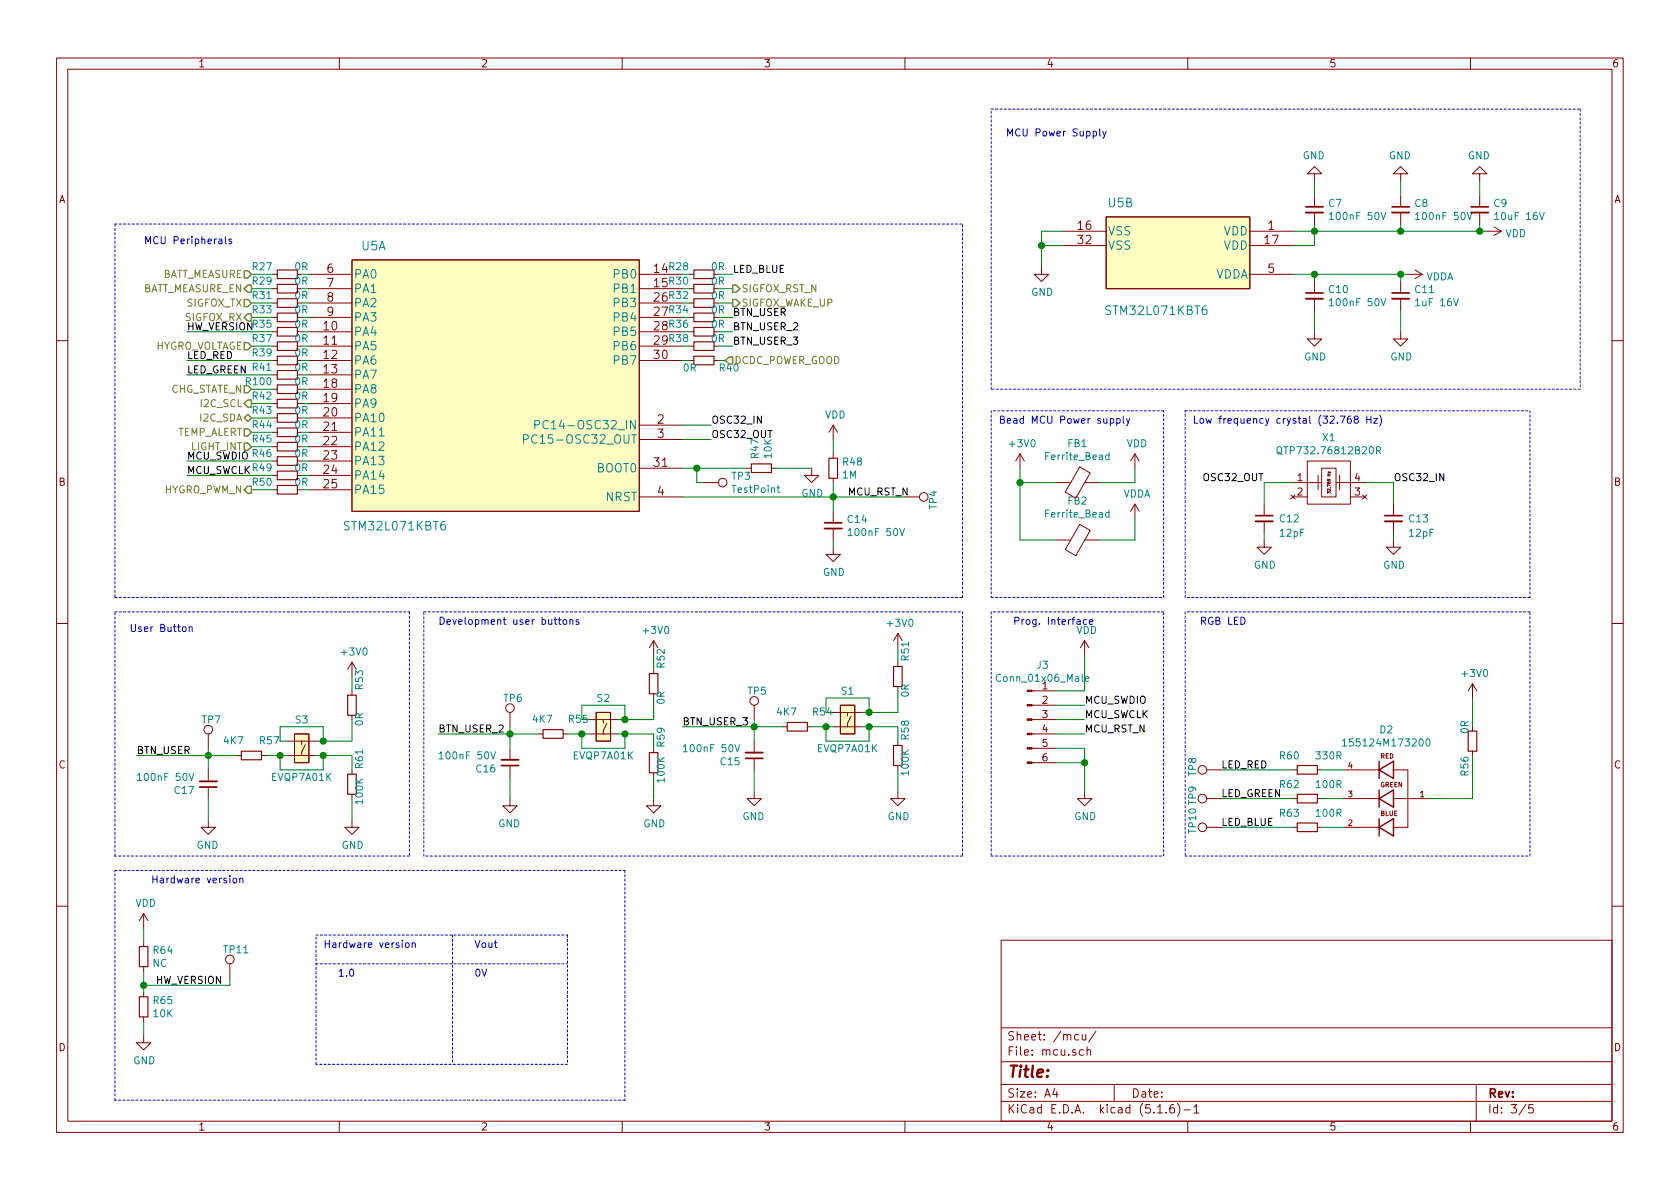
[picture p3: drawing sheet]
<svg xmlns="http://www.w3.org/2000/svg" width="297mm" height="210mm" viewBox="0 0 297 210" stroke-linecap="round" stroke-linejoin="round" font-family="sans-serif">
<g fill="none" stroke="#840000" stroke-width=".18">
<path d="M10 10.3h277v189.9h-277zM12 12.2h273v186.1h-273zM60 10.3v1.9M110 10.3v1.9M160 10.3v1.9M210 10.3v1.9M260 10.3v1.9M195.6 38.3h25.4v12.7h-25.4zM232.4 30.7h1.3l-1.3-1.2-1.3 1.2h1.3v1.3M232.4 34.5v2.1M232.4 37.6v2M247.6 30.7h1.3l-1.3-1.2-1.2 1.2h1.2v1.3"/>
<path d="M247.6 34.5v2.1M247.6 37.6v2M261.6 30.7h1.3l-1.3-1.2-1.3 1.2h1.3v1.3M261.6 34.5v2.1M261.6 37.6v2M48.3 48.5h.7M48.3 53.6h.7M48.3 56.1h.7M48.3 51h.7M48.3 58.7h.7M54.6 48.5h7.6M54.6 53.6h7.6"/>
<path d="M54.6 56.1h7.6M54.6 51h7.6M54.6 58.7h7.6M62.2 46h50.8v44.4h-50.8zM113 48.5h7.6M113 53.6h7.6M113 56.1h7.6M113 51h7.6M113 58.7h7.6M121.9 48.5h.8M121.9 53.6h.8M121.9 56.1h.8"/>
<path d="M121.9 51h.8M121.9 58.7h.8M184.1 47.2v1.3h1.3l-1.3 1.3-1.2-1.3h1.2M188 40.9h7.6M188 43.4h7.6M221 48.5h7.6M221 40.9h7.6M221 43.4h7.6M232.4 58.7v1.2h1.3l-1.3 1.3-1.3-1.3h1.3M232.4 49.8v2M232.4 52.8v2.1M247.6 58.7v1.2h1.3l-1.3 1.3-1.2-1.3h1.2"/>
<path d="M247.6 49.8v2M247.6 52.8v2.1M248.9 48.5h2.6M250.2 47.7l1.3 .8M251.5 48.5l-1.3 .8M262.9 40.9h2.5M264.2 40.1l1.2 .8M265.4 40.9l-1.2 .8M10 60.2h2M48.3 71.4h.7M48.3 73.9h.7M48.3 76.4h.7"/>
<path d="M48.3 79h.7M48.3 66.3h.7M48.3 63.7h.7M48.3 61.2h.7M48.3 68.8h.7M54.6 71.4h7.6M54.6 73.9h7.6M54.6 76.4h7.6M54.6 79h7.6M54.6 66.3h7.6M54.6 63.7h7.6M54.6 61.2h7.6"/>
<path d="M54.6 68.8h7.6M113 63.7h7.6M113 61.2h7.6M113 75.2h7.6M113 77.7h7.6M121.9 63.7h.8M121.9 61.2h.8M126.2 63.7h.8M126.2 61.2h.8M147.3 75.2l-.7 1.2M147.3 75.2v2.5M147.3 75.2l.8 1.2"/>
<path d="M285 60.2h2M48.3 86.6h.7M48.3 81.5h.7M48.3 84.1h.7M52.6 86.6h.7M54.6 86.6h7.6M54.6 81.5h7.6M54.6 84.1h7.6M113 87.9h7.6M113 82.8h7.6M124.5 85.3h2.5M132.1 82.8h.7"/>
<path d="M136.4 82.8h.8M143.5 82.8v1.3h1.3l-1.3 1.2-1.3-1.2h1.3M147.3 96.8v1.2h1.3l-1.3 1.3-1.3-1.3h1.3M147.3 80.3v.7M147.3 84.6v.7M147.3 90.4v2.1M147.3 93.5v2M160 87.9h2.6M180.3 80.3l-.7 1.2M180.3 80.3v2.5M180.3 80.3l.8 1.2M186.7 95.5h2.6"/>
<path d="M186.7 85.3h2.6M190.9 92.7l1.9 1.1-2.6 4.5-1.9-1.1zM190.9 82.6l1.9 1-2.6 4.5-1.9-1.1zM191.8 95.5h2.5M191.8 85.3h2.5M200.7 89.1l-.8 1.3M200.7 80.3v2.5M200.7 89.1v2.6M200.7 89.1l.7 1.3M200.7 80.3l-.8 1.2M200.7 80.3l.7 1.2M223.5 95.5v1.3h1.3l-1.3 1.2-1.3-1.2h1.3"/>
<path d="M223.5 89.1v2.1M223.5 92.2v2M228.2 87.5l.8 .8M228.6 85.3h5.1M228.6 87.9h2.5M229 87.5l-.8 .8M231.1 81.5h7.7v7.6h-7.7zM233 84.1v2.5zM233.7 82.8h2.5v5.1h-2.5zM234.7 87.2v-.3l.2 .2v-.1h.3v.2M235.2 83.4v.3l-.4-.3v.3M236.2 85.3h5.1"/>
<path d="M236.9 84.1v2.5M238.8 87.9h2.5M240.9 87.5l.8 .8M241.7 87.5l-.8 .8M246.4 95.5v1.3h1.2l-1.2 1.2-1.3-1.2h1.3M246.4 89.1v2.1M246.4 92.2v2M10 110.3h2M62.2 117.1v2.5M62.2 117.1l-.7 1.3M62.2 117.1l.8 1.3M115.6 113.3v2.5"/>
<path d="M115.6 118.4v.7M115.6 113.3l-.8 1.2M115.6 113.3l.7 1.2M158.7 112l-.7 1.3M158.7 112v2.5M158.7 117.1v.8M158.7 112l.8 1.3M191.8 113.3l-.8 1.2M191.8 113.3v2.5M191.8 113.3l.7 1.2M285 110.3h2M36.8 129.8v2.5"/>
<path d="M36.8 136.1v2.1M36.8 139.2v2M41.9 133.6h.8M46.2 133.6h.8M50.8 131.1h5.1M50.8 133.6h5.1M52.1 129.8h2.5v5.1h-2.5zM53.3 131.1v.6M54 131.7l-.7 1.3v.6M62.2 122.2v.7M62.2 126.5v.7M62.2 136.1v.8"/>
<path d="M90.2 126v2.5M90.2 132.3v2.1M90.2 135.4v2M95.2 129.8h.8M99.6 129.8h.7M104.1 127.2h5.1M104.1 129.8h5.1M105.4 126h2.5v5.1h-2.5zM106.7 127.2v.7M107.3 127.9l-.6 1.3v.6M115.6 122.7v.7M115.6 132.3v.8"/>
<path d="M115.6 136.6v.8M133.3 139.9v1.3h-1.2l1.2 1.3 1.3-1.3h-1.3M133.3 124.7v2.5M133.3 131.1v2M133.3 134.1v2M138.4 128.5h.8M142.7 128.5h.8M147.3 126h5.1M147.3 128.5h5.1M148.6 124.7h2.5v5.1h-2.5zM149.9 126v.6M150.5 126.6l-.6 1.3v.6"/>
<path d="M158.7 139.9v1.3h1.3l-1.3 1.3-1.2-1.3h1.2M158.7 121.4v.8M158.7 131.1v.7M158.7 135.4v.7M182.5 127.2h4.2M182.5 129.8h4.2M182.5 134.9h4.2M182.5 132.3h4.2M182.5 124.7h4.2M182.5 122.2h4.2M191.8 139.9v1.3h1.2l-1.2 1.3-1.3-1.3h1.3M213.4 136.1h2.5"/>
<path d="M228.6 136.1h.8M232.9 136.1h.8M237.5 136.1h6.3M246.4 136.1h2.5v10.2h-2.5M260.3 120.9l-.7 1.3M260.3 120.9v2.5M260.3 128.5v.8M260.3 132.8v.8M260.3 120.9l.8 1.3M36.8 145v1.3h-1.2l1.2 1.3 1.3-1.3h-1.3M62.2 145v1.3h1.3l-1.3 1.3-1.2-1.3h1.2M62.2 140.5v.7"/>
<path d="M90.2 141.2v1.3h-1.3l1.3 1.3 1.2-1.3h-1.2M115.6 141.2v1.3h1.2l-1.2 1.3-1.3-1.3h1.3M213.4 146.3h2.5M213.4 141.2h2.5M228.6 146.3h.8M228.6 141.2h.8M232.9 146.3h.8M232.9 141.2h.8M237.5 146.3h6.3M237.5 141.2h6.3M246.4 141.2h6.3M10 160.2h2"/>
<path d="M25.4 161.5v2.6M25.4 166.6v.8M25.4 170.9v.8M25.4 175.5v.8M25.4 179.8v.8M25.4 161.5l-.8 1.3M25.4 161.5l.8 1.3M40.6 170.4v2.6M177 166.3h108v32h-108zM285 160.2h2M25.4 183.1v1.3h1.3l-1.3 1.3-1.3-1.3h1.3M60 198.3v1.9"/>
<path d="M110 198.3v1.9M160 198.3v1.9M177 194.8h108M177 191.8h108M177 187.8h108M177 181.8h108M186.5 192.5l-.4 1h1M186.8 193v1M190.7 183l-.4-.1-.3 .3 .1 .6h.6M191.3 182.9v.8a.37 .37 0 0 0 .7 .1M191.6 185.7l-.5-.1-.3 .3 .1 .6 .2 .1 .5-.1M192 182.9v1"/>
<path d="M192.2 185.7l.2-.1 .4 .1v.9M192.2 185.1v1.5M193.8 182.3l-1.3 2M197 191.8v3M204.7 196.8h.8M206.2 196.7v.1M207.5 195.3a.59 .59 0 0 0-.7 .7v.5l.2 .2 .4 .1 .2-.1 .1-.5-.2-.2-.4-.1-.3 .3M208.2 195.1a1.71 1.71 0 0 1 0 2.3M209.3 196.3h1.2M210 198.3v1.9M211.1 195.8l.4-.5v1.5M211.1 196.8h.9"/>
<path d="M260 198.3v1.9M261 191.8v6.5M269.8 195.2l-1.2 2M271 195.3h-.7v.7l.2-.1 .5 .1 .1 .2-.1 .5-.2 .1-.5-.1"/>
<circle cx="127.8" cy="85.3" r=".76"/>
<circle cx="163.3" cy="87.9" r=".76"/>
<circle cx="36.8" cy="129" r=".76"/>
<circle cx="90.2" cy="125.2" r=".76"/>
<circle cx="133.3" cy="123.9" r=".76"/>
<circle cx="212.6" cy="136.1" r=".76"/>
<circle cx="212.6" cy="141.2" r=".76"/>
<circle cx="212.6" cy="146.3" r=".76"/>
<circle cx="40.6" cy="169.7" r=".76"/>
</g>
<g fill="none" stroke="#840000" stroke-width=".2">
<path d="M49 47.7h3.6v1.6h-3.6zM49 52.8h3.6v1.6h-3.6zM49 55.4h3.6v1.5h-3.6zM49 50.3h3.6v1.5h-3.6zM49 57.9h3.6v1.5h-3.6zM122.7 47.7h3.5v1.6h-3.5zM122.7 50.3h3.5v1.5h-3.5zM122.7 52.8h3.5v1.6h-3.5zM122.7 55.4h3.5v1.5h-3.5zM122.7 57.9h3.5v1.5h-3.5zM49 70.6h3.6v1.5h-3.6zM49 73.1h3.6v1.6h-3.6z"/>
<path d="M49 75.7h3.6v1.5h-3.6zM49 78.2h3.6v1.6h-3.6zM49 65.5h3.6v1.6h-3.6zM49 63h3.6v1.5h-3.6zM49 60.4h3.6v1.6h-3.6zM49 68.1h3.6v1.5h-3.6zM122.7 63h3.5v1.5h-3.5zM122.7 60.4h3.5v1.6h-3.5zM49 85.8h3.6v1.6h-3.6zM49 80.8h3.6v1.5h-3.6zM49 83.3h3.6v1.5h-3.6zM132.8 82h3.6v1.6h-3.6z"/>
<path d="M146.6 81h1.5v3.6h-1.5zM114.8 119.1h1.5v3.6h-1.5zM158 117.9h1.5v3.5h-1.5zM42.7 132.8h3.5v1.6h-3.5zM61.5 122.9h1.5v3.6h-1.5zM61.5 136.9h1.5v3.6h-1.5zM96 129h3.6v1.6h-3.6zM114.8 133.1h1.5v3.5h-1.5zM139.2 127.8h3.5v1.5h-3.5zM158 131.8h1.5v3.6h-1.5zM229.4 135.4h3.5v1.5h-3.5zM259.6 129.3h1.5v3.5h-1.5z"/>
<path d="M229.4 140.5h3.5v1.5h-3.5zM229.4 145.5h3.5v1.6h-3.5zM24.6 176.3h1.6v3.5h-1.6zM24.6 167.4h1.6v3.5h-1.6z"/>
</g>
<path d="M243.8 134.6v3.1M243.8 139.7v3M243.8 136.1l2.6-1.5v3.1zM243.8 144.8v3M243.8 146.3l2.6-1.5v3zM243.8 141.2l2.6-1.5v3z" fill="none" stroke="#840000" stroke-width=".25"/>
<g fill="none" stroke="#008484" stroke-width=".18">
<path d="M235 37.9l.4-.3v1.2M235 38.8h.8M244.2 37.6l.4 1.2 .4-1.2M250.3 37.9l.3-.3v1.2M250.3 38.8h.7M259.4 37.6l.4 1.2 .4-1.2M264.3 37.9l.3-.3v1.2M264.3 38.8h.7M272.2 37.6l.4 1.2 .4-1.2M213.3 54.1a.62 .62 0 0 0-.8 .6l.1 .8a.48 .48 0 0 0 .8 0v-.5l-.1-.3h-.4l-.4 .3M235 53.2l.4-.4v1.3M235 54.1h.8"/>
<path d="M244.2 52.8l.4 1.3 .4-1.3M92.6 77.7l.7-.1 .1-.2-.1-.4-.2-.1h-.5v1.5M94.6 75.1h.7l.1-.3v-.3l-.3-.2h-.5v1.5M96.9 74.5a.7 .7 0 0 0-.9 .2 .7 .7 0 0 0 .1 .9 .55 .55 0 0 0 .8 .1M225.8 79.2a.45 .45 0 0 1 .8 0 .88 .88 0 0 1-.3 1.1l-.3-.1a1.07 1.07 0 0 1-.2-1zM226 80l.7 .4M243.4 79.6l.6-.1v-.4l-.1-.1h-.5v1.3M243.7 79.6l.4 .7M78.7 92.2a.62 .62 0 0 0-.8 .6l.1 .8a.48 .48 0 0 0 .7 0l.1-.5-.1-.3h-.5l-.3 .3M137.4 86.3h.5M137.6 85.8v1.1l.3 .2M149.9 93.8l.4-.4v1.3"/>
<path d="M149.9 94.7h.8M159.1 93.4l.4 1.3 .4-1.3M196.1 90.7l-.4-.1-.2 .3 .1 .5h.5M196.1 80.5h-.4l-.2 .2 .1 .5h.5M196.1 80v1.3M196.1 90.2v1.3M24.3 137.1l.4-.4v1.3M24.3 138h.7M33.4 136.7l.5 1.3 .4-1.3M77.6 133.3l.4-.4v1.3M77.6 134.2h.8M86.8 132.9l.4 1.3 .4-1.3"/>
<path d="M120.8 132l.4-.3v1.2M120.8 132.9h.7M129.9 131.7l.5 1.2 .4-1.2M191.9 120.1l.6-.1v-.3h-.4l-.2 .1 .1 .6h.5M237.4 131l.3-.3v1.2M237.4 131.9h.7M252.2 130.8l.2-.1a.69 .69 0 0 1 .4 .6 .69 .69 0 0 1-.4 .6l-.2-.1-.1-.4z"/>
</g>
<g fill="#ffffc2" stroke="#ffffc2" stroke-width=".18">
<path d="M52.1 129.8h2.5v5.1h-2.5z"/>
<path d="M105.4 126h2.5v5.1h-2.5z"/>
<path d="M62.2 46h50.8v44.4h-50.8z"/>
<path d="M148.6 124.7h2.5v5.1h-2.5z"/>
<path d="M195.6 38.3h25.4v12.7h-25.4z"/>
</g>
<path d="M230.9 37.6h3M246.1 37.6h3.1M260.1 37.6h3M230.9 52.8h3M246.1 52.8h3.1M145.8 93.5h3M222 92.2h3M244.9 92.2h3M35.3 138.2h3.1M88.6 134.4h3.1M131.8 133.1h3.1" fill="none" stroke="#840000" stroke-width=".33"/>
<path d="M230.9 36.6h3M246.1 36.6h3.1M260.1 36.6h3M230.9 51.8h3M246.1 51.8h3.1M145.8 92.5h3M222 91.2h3M244.9 91.2h3M35.3 139.2h3.1M88.6 135.4h3.1M131.8 134.1h3.1" fill="none" stroke="#840000" stroke-width=".3"/>
<g fill="#840000" stroke="#840000" stroke-width=".18">
<path d="M181.6 134.7h.9v.3h-.9z"/>
<path d="M181.6 132.2h.9v.3h-.9z"/>
<path d="M181.6 129.7h.9v.2h-.9z"/>
<path d="M181.6 127.1h.9v.3h-.9z"/>
<path d="M181.6 124.6h.9v.2h-.9z"/>
<path d="M181.6 122h.9v.3h-.9z"/>
</g>
<g fill="none" stroke="#0000c2" stroke-width=".18" stroke-dasharray=".4 .4">
<path d="M175.3 19.3h104.1M279.4 19.3v49.5M20.3 39.6v66.1M20.3 39.6h149.9M175.3 68.8v-49.5M175.3 72.6v33.1M205.7 72.6h-30.4M209.5 72.6h61M270.5 72.6v33.1M279.4 68.8h-104.1M20.3 108.2h52.1M20.3 105.7h149.9"/>
<path d="M72.4 108.2v43.2M74.9 108.2h95.3M170.2 105.7v-66.1M170.2 108.2v43.2M175.3 105.7h30.4M175.3 108.2v43.2M205.7 105.7v-33.1M205.7 108.2h-30.4M209.5 105.7v-33.1M209.5 108.2v43.2M270.5 105.7h-61M270.5 108.2h-61"/>
<path d="M20.3 153.9h90.2M20.3 151.4v-43.2M72.4 151.4h-52.1M74.9 151.4v-43.2M110.5 153.9v40.7M170.2 151.4h-95.3M175.3 151.4h30.4M205.7 151.4v-43.2M209.5 151.4h61M270.5 151.4v-43.2M55.9 170.4h44.4M55.9 165.3h44.4"/>
<path d="M80 165.3v22.9M100.3 165.3v22.9M20.3 194.6v-40.7M55.9 188.2v-22.9M100.3 188.2h-44.4M110.5 194.6h-90.2"/>
</g>
<g fill="none" stroke="#008400" stroke-width=".18">
<path d="M232.4 39.6v3.8h-3.8M232.4 32v2.5M247.6 32v2.5M247.6 39.6v1.3M261.6 32v2.5M261.6 39.6v1.3M33 58.7h15.3M44.4 48.5h3.9M44.4 56.1h3.9M44.4 53.6h3.9M44.4 51h3.9M127 48.5h2.5"/>
<path d="M127 56.1h2.5M127 58.7h2.5M127 53.6h2.5M127 51h2.5M184.1 43.4h3.9M188 40.9h-3.9v6.3M228.6 40.9h34.3M228.6 48.5h20.3M232.4 48.5v1.3M232.4 54.9v3.8M247.6 48.5v1.3M247.6 54.9v3.8"/>
<path d="M33 63.7h15.3M33 66.3h15.3M44.4 61.2h3.9M44.4 68.8h3.9M44.4 79h3.9M44.4 76.4h3.9M44.4 71.4h3.9M44.4 73.9h3.9M120.6 61.2h1.3M120.6 63.7h1.3M120.6 75.2h5.1M120.6 77.7h5.1"/>
<path d="M127 61.2h2.5M127 63.7h1.3M147.3 77.7v2.6M33 84.1h15.3M33 81.5h15.3M44.4 86.6h3.9M53.3 86.6h1.3M120.6 87.9h39.4M120.6 82.8h11.5M123.2 82.8v2.5h1.3M137.2 82.8h6.3M147.3 85.3v5.1"/>
<path d="M147.3 95.5v1.3M180.3 82.8v12.7h6.4M180.3 85.3h6.4M200.7 82.8v2.5h-6.4M200.7 91.7v3.8h-6.4M223.5 94.2v1.3M228.6 85.3h-5.1v3.8M241.3 85.3h5.1v3.8M246.4 94.2v1.3M62.2 119.6v2.6M115.6 115.8v2.6M158.7 114.5v2.6"/>
<path d="M191.8 115.8v6.4h-5.1M24.1 133.6h17.8M36.8 132.3v3.8M47 133.6h3.8M49.5 133.6v2.5h7.6v-2.5M50.8 131.1h-1.3v-2.6h7.6v2.6M55.9 133.6h6.3v2.5M62.2 127.2v3.9h-6.3M77.5 129.8h17.7M90.2 128.5v3.8M90.2 137.4v3.8M100.3 129.8h3.8"/>
<path d="M102.9 127.2v-2.5h7.6v2.5M102.9 129.8v2.5h7.6v-2.5M109.2 129.8h6.4v2.5M115.6 123.4v3.8h-6.4M115.6 137.4v3.8M120.6 128.5h17.8M133.3 127.2v3.9M133.3 136.1v3.8M143.5 128.5h3.8M146 128.5v2.6h7.7v-2.6M146 126v-2.6h7.7v2.6M152.4 128.5h6.3v2.6"/>
<path d="M158.7 122.2v3.8h-6.3M158.7 136.1v3.8M186.7 124.7h5.1M186.7 127.2h5.1M186.7 132.3h5.1v7.6M186.7 129.8h5.1M186.7 134.9h5.1M215.9 136.1h12.7M233.7 136.1h3.8M260.3 133.6v7.6h-7.6M260.3 123.4v5.1M36.8 141.2v3.8"/>
<path d="M62.2 141.2v3.8M215.9 146.3h12.7M215.9 141.2h12.7M233.7 146.3h3.8M233.7 141.2h3.8M25.4 164.1v2.5M25.4 171.7v3.8M40.6 173v1.2h-15.2M25.4 180.6v2.5"/>
</g>
<g fill="none" stroke="#848400" stroke-width=".25">
<path d="M43.2 53h.6l.6 .6-.6 .6h-.6zM43.2 47.9h.6l.6 .6-.6 .6h-.6zM43.8 50.4h.6v1.3h-.6l-.6-.7zM43.8 55.5h.6v1.3h-.6l-.6-.7zM129.5 53h.7l.6 .6-.6 .6h-.7zM129.5 50.4h.7l.6 .6-.6 .7h-.7zM43.2 60.6h.6l.6 .6-.6 .6h-.6zM43.2 78.4h.6l.6 .6-.6 .6h-.6zM43.2 75.8h.6l.6 .6-.6 .7h-.6zM43.2 73.9l.6-.6 .6 .6-.6 .6zM43.2 68.2h.6l.6 .6-.6 .7h-.6zM43.8 70.7h.6v1.3h-.6l-.6-.6z"/>
<path d="M128.9 63.1h.6v1.3h-.6l-.6-.7zM43.8 86h.6v1.2h-.6l-.6-.6z"/>
</g>
<g fill="none" stroke="#0000c2" stroke-width=".18">
<path d="M193.3 23.3l.3-.1 .3 .2-.1 .6h-.5M194.4 22.8v1.1l.2 .1M195 23.2l.3 .8M195.6 23.2l-.5 1.2-.1 .1M39.9 41.8v1.1l.1 .2M40.9 42.3h-.3l-.1 .1v.2l.4 .1v.3h-.4M196.3 74.1l.4-.1 .2 .2-.1 .6h-.5M197.5 74.1l.3-.1 .3 .2-.2 .6h-.4M197.5 74v1.3M198.6 73.6v1.1l.2 .1M199.2 74l.3 .8M199.7 74l-.4 1.2-.1 .1"/>
<path d="M238.8 73.6l-.3 .1a.87 .87 0 0 0 0 1.1l.4-.1v-.5l-.4-.1-.3 .2M239.7 74.1l-.3-.2 .1-.2 .2-.1 .4 .1v.3l-.6 .2-.1 .2v.2l.3 .2h.3l.2-.2-.1-.4-.2-.1M241.7 73.6v1.2M241.7 74.2h.7M242.4 73.6v1.2M242.9 74h.6l-.6 .8h.6M243.9 73.4a1.47 1.47 0 0 1 0 1.9M32.4 110.9l.3-.1 .1 .2v.6l-.3 .1-.3-.3zM33.5 111l.1-.2 .3 .1 .1 .8M33.5 110.8v.9M98.7 109.6h.5M98.9 109.1v1.1l.3 .2"/>
<path d="M99.7 109.6h.3l.2 .1-.1 .7h-.3l-.3-.2zM100.8 109.7l.1-.1h.3l.1 .8M100.8 109.6v.8M102.3 109.6h-.3l-.1 .1v.2l.4 .2v.3h-.4M192.1 109.6h-.3l-.3 .2 .1 .6h.5M192.6 110l.6-.1v-.3h-.4l-.2 .1 .1 .7h.5M41.3 155.3h.3l.3 .2-.2 .6h-.3l-.2-.1zM42.4 155.4l.2-.1h.3l.1 .8M42.4 155.3v.8M71.8 166.8l.3-.1 .2 .2-.1 .6-.3 .1-.2-.2zM72.9 166.8l.2-.1 .3 .1v.8M72.9 166.7v.9"/>
</g>
<g fill="#008400" stroke="#008400" stroke-width=".25">
<circle cx="90.2" cy="129.8" r=".51"/>
<circle cx="57.2" cy="131.1" r=".51"/>
<circle cx="153.7" cy="128.5" r=".51"/>
<circle cx="180.3" cy="85.3" r=".51"/>
<circle cx="146.1" cy="128.5" r=".51"/>
<circle cx="184.2" cy="43.4" r=".51"/>
<circle cx="57.2" cy="133.6" r=".51"/>
<circle cx="261.6" cy="40.9" r=".51"/>
<circle cx="147.3" cy="87.9" r=".51"/>
<circle cx="247.7" cy="48.5" r=".51"/>
<circle cx="191.8" cy="134.9" r=".51"/>
<circle cx="133.4" cy="128.5" r=".51"/>
<circle cx="49.5" cy="133.6" r=".51"/>
<circle cx="25.4" cy="174.2" r=".51"/>
<circle cx="36.8" cy="133.6" r=".51"/>
<circle cx="153.7" cy="126" r=".51"/>
<circle cx="232.4" cy="48.5" r=".51"/>
<circle cx="110.5" cy="129.8" r=".51"/>
<circle cx="110.5" cy="127.2" r=".51"/>
<circle cx="123.2" cy="82.8" r=".51"/>
<circle cx="247.7" cy="40.9" r=".51"/>
<circle cx="232.4" cy="40.9" r=".51"/>
<circle cx="102.9" cy="129.8" r=".51"/>
</g>
<text font-size="2.8" fill="#840000" x="178" y="190.5">Title:</text>
<g font-size="2.1" fill="#840000">
<text x="190.6" y="40.6">16</text>
<text x="224.2" y="40.6">1</text>
<text x="190.6" y="43.2">32</text>
<text x="223.6" y="43.2">17</text>
<text x="57.8" y="48.3">6</text>
<text x="57.8" y="50.8">7</text>
<text x="57.8" y="53.3">8</text>
<text x="115.7" y="48.3">14</text>
<text x="115.7" y="50.8">15</text>
<text x="115.7" y="53.3">26</text>
<text x="224.2" y="48.3">5</text>
<text x="57.3" y="58.4">10</text>
<text x="57.8" y="55.9">9</text>
<text x="115.7" y="55.9">27</text>
<text x="115.7" y="58.4">28</text>
<text x="57.3" y="61">11</text>
<text x="57.3" y="63.5">12</text>
<text x="115.7" y="61">29</text>
<text x="115.7" y="63.5">30</text>
<text x="57.3" y="66">13</text>
<text x="57.3" y="68.6">18</text>
<text x="57.3" y="71.1">19</text>
<text x="57.3" y="73.7">20</text>
<text x="57.3" y="76.2">21</text>
<text x="116.3" y="74.9">2</text>
<text x="116.3" y="77.5">3</text>
<text x="57.3" y="78.7">22</text>
<text x="57.3" y="81.3">23</text>
<text x="57.3" y="83.8">24</text>
<text x="115.7" y="82.5">31</text>
<text x="57.3" y="86.4">25</text>
<text x="116.3" y="87.6">4</text>
<text x="178" y="184">Sheet: /mcu/</text>
<text x="178" y="186.7">File: mcu.sch</text>
<text x="178" y="196.9">KiCad E.D.A. kicad (5.1.6)-1</text>
<text x="178" y="194.1">Size: A4</text>
<text x="200" y="194.1">Date:</text>
<text x="263" y="194.1">Rev:</text>
<text x="263" y="196.9">Id: 3/5</text>
</g>
<g font-size="2.1" fill="#008484">
<text x="195.8" y="41.6">VSS</text>
<text x="196" y="36.6">U5B</text>
<text x="216.3" y="41.6">VDD</text>
<text x="63.9" y="44.3">U5A</text>
<text x="195.8" y="44.2">VSS</text>
<text x="216.3" y="44.2">VDD</text>
<text x="62.5" y="49.2">PA0</text>
<text x="62.5" y="51.8">PA1</text>
<text x="108.7" y="49.2">PB0</text>
<text x="108.7" y="51.8">PB1</text>
<text x="214.8" y="49.2">VDDA</text>
<text x="62.5" y="59.4">PA4</text>
<text x="62.5" y="54.3">PA2</text>
<text x="62.5" y="56.9">PA3</text>
<text x="108.7" y="54.3">PB3</text>
<text x="108.7" y="56.9">PB4</text>
<text x="108.7" y="59.4">PB5</text>
<text x="195.9" y="55.7">STM32L071KBT6</text>
<text x="62.5" y="61.9">PA5</text>
<text x="62.5" y="64.5">PA6</text>
<text x="108.7" y="61.9">PB6</text>
<text x="108.7" y="64.5">PB7</text>
<text x="62.5" y="67">PA7</text>
<text x="62.5" y="69.6">PA8</text>
<text x="62.5" y="72.1">PA9</text>
<text x="62.5" y="74.6">PA10</text>
<text x="62.5" y="77.2">PA11</text>
<text x="96.8" y="75.9">PC14-OSC32_IN</text>
<text x="62.5" y="79.7">PA12</text>
<text x="62.5" y="82.3">PA13</text>
<text x="94.5" y="78.5">PC15-OSC32_OUT</text>
<text x="105.6" y="83.5">BOOT0</text>
<text x="62.5" y="84.8">PA14</text>
<text x="62.5" y="87.3">PA15</text>
<text x="107.1" y="88.6">NRST</text>
<text x="61.2" y="93.8">STM32L071KBT6</text>
</g>
<g font-size="1.8" fill="#840000">
<text x="35" y="11.9">1</text>
<text x="85" y="11.9">2</text>
<text x="135" y="11.9">3</text>
<text x="185" y="11.9">4</text>
<text x="235" y="11.9">5</text>
<text x="285" y="11.9">6</text>
<text x="10.4" y="35.9">A</text>
<text x="285.4" y="35.9">A</text>
<text x="10.4" y="85.9">B</text>
<text x="229.4" y="85.1">1</text>
<text x="229.4" y="87.6">2</text>
<text x="239.5" y="87.6">3</text>
<text x="239.5" y="85.1">4</text>
<text x="285.4" y="85.9">B</text>
<text x="184.3" y="121.9">1</text>
<text x="184.3" y="124.5">2</text>
<text x="184.3" y="127">3</text>
<text x="184.3" y="129.5">4</text>
<text x="10.4" y="135.9">C</text>
<text x="184.3" y="132.1">5</text>
<text x="184.3" y="134.6">6</text>
<text x="285.4" y="135.9">C</text>
<text x="10.4" y="185.9">D</text>
<text x="285.4" y="185.9">D</text>
<text x="35" y="199.9">1</text>
<text x="85" y="199.9">2</text>
<text x="135" y="199.9">3</text>
<text x="185" y="199.9">4</text>
<text x="235" y="199.9">5</text>
<text x="285" y="199.9">6</text>
</g>
<g font-size="1.8" fill="#0000c2">
<text x="177.8" y="24.1">MCU Power Supply</text>
<text x="25.4" y="43.2">MCU Peripherals</text>
<text x="176.5" y="74.9">Bead MCU Power supply</text>
<text x="210.8" y="74.9">Low frequency crystal (32.768 Hz)</text>
<text x="22.9" y="111.8">User Button</text>
<text x="77.5" y="110.5">Development user buttons</text>
<text x="179.1" y="110.5">Prog. Interface</text>
<text x="212.1" y="110.5">RGB LED</text>
<text x="26.7" y="156.2">Hardware version</text>
<text x="57.1" y="167.6">Hardware version</text>
<text x="83.8" y="167.6">Vout</text>
<text x="59.7" y="172.7">1.0</text>
<text x="83.8" y="172.7">0V</text>
</g>
<g font-size="1.8" fill="#008484">
<text x="230.3" y="28.2">GND</text>
<text x="245.6" y="28.2">GND</text>
<text x="259.5" y="28.2">GND</text>
<text x="234.9" y="36.6">C7</text>
<text x="235.6" y="38.9">100nF 50V</text>
<text x="250.2" y="36.6">C8</text>
<text x="250.9" y="38.9">100nF 50V</text>
<text x="264.2" y="36.6">C9</text>
<text x="264.7" y="38.9">10uF 16V</text>
<text x="266.2" y="42">VDD</text>
<text x="44.7" y="47.8">R27</text>
<text x="52.2" y="47.8">0R</text>
<text x="118.4" y="47.8">R28</text>
<text x="125.8" y="47.8">0R</text>
<text x="44.7" y="52.9">R31</text>
<text x="44.7" y="50.3">R29</text>
<text x="125.8" y="50.3">0R</text>
<text x="125.8" y="52.9">0R</text>
<text x="182.3" y="52.3">GND</text>
<text x="235" y="51.8">C10</text>
<text x="250.3" y="51.8">C11</text>
<text x="252.1" y="49.6">VDDA</text>
<text x="44.7" y="55.4">R33</text>
<text x="44.7" y="58">R35</text>
<text x="125.8" y="55.4">0R</text>
<text x="125.8" y="58">0R</text>
<text x="235.6" y="54.1">100nF 50V</text>
<text x="250.6" y="54.1">1uF 16V</text>
<text x="44.7" y="65.6">R41</text>
<text x="44.7" y="63">R39</text>
<text x="44.7" y="60.5">R37</text>
<text x="120.9" y="65.7">0R</text>
<text x="125.8" y="60.5">0R</text>
<text x="127.3" y="65.7">R40</text>
<text x="230.6" y="63.7">GND</text>
<text x="245.8" y="63.7">GND</text>
<text x="43.6" y="68.1">R100</text>
<text x="44.7" y="70.7">R42</text>
<text x="44.7" y="73.2">R43</text>
<text x="44.7" y="75.7">R44</text>
<text x="145.8" y="74">VDD</text>
<text x="44.7" y="78.3">R45</text>
<text x="44.7" y="80.8">R46</text>
<text x="44.7" y="83.4">R49</text>
<text x="134.1" y="81" transform="rotate(-90 134.1 81)">R47</text>
<text x="136.4" y="81" transform="rotate(-90 136.4 81)">10K</text>
<text x="149.1" y="82.3">R48</text>
<text x="178.6" y="79.1">+3V0</text>
<text x="185.1" y="81.4">Ferrite_Bead</text>
<text x="188.8" y="79.1">FB1</text>
<text x="199.2" y="79.1">VDD</text>
<text x="226.7" y="80.3">QTP732.76812B20R</text>
<text x="233.9" y="78">X1</text>
<text x="44.7" y="85.9">R50</text>
<text x="129.4" y="84.9">TP3</text>
<text x="129.6" y="87.2">TestPoint</text>
<text x="141.7" y="87.9">GND</text>
<text x="149" y="84.6">1M</text>
<text x="188.8" y="89.2">FB2</text>
<text x="198.6" y="88">VDDA</text>
<text x="149.9" y="92.5">C14</text>
<text x="150.5" y="94.8">100nF 50V</text>
<text x="165.7" y="90" transform="rotate(-90 165.7 90)">TP4</text>
<text x="185.1" y="91.5">Ferrite_Bead</text>
<text x="226.3" y="92.4">C12</text>
<text x="226.4" y="94.9">12pF</text>
<text x="249.2" y="92.4">C13</text>
<text x="249.3" y="94.9">12pF</text>
<text x="145.5" y="101.8">GND</text>
<text x="221.7" y="100.6">GND</text>
<text x="244.6" y="100.6">GND</text>
<text x="113.9" y="112.1">+3V0</text>
<text x="157" y="110.8">+3V0</text>
<text x="190.3" y="112.1">VDD</text>
<text x="60.5" y="115.9">+3V0</text>
<text x="117.5" y="118.1" transform="rotate(-90 117.5 118.1)">R52</text>
<text x="160.7" y="116.8" transform="rotate(-90 160.7 116.8)">R51</text>
<text x="183.4" y="118.3">J3</text>
<text x="258.6" y="119.7">+3V0</text>
<text x="64.2" y="121.9" transform="rotate(-90 64.2 121.9)">R53</text>
<text x="89.1" y="124.1">TP6</text>
<text x="105.6" y="124.1">S2</text>
<text x="117.5" y="124.5" transform="rotate(-90 117.5 124.5)">0R</text>
<text x="132.3" y="122.9">TP5</text>
<text x="148.8" y="122.9">S1</text>
<text x="160.7" y="123.2" transform="rotate(-90 160.7 123.2)">0R</text>
<text x="176.7" y="120.6">Conn_01x06_Male</text>
<text x="35.7" y="127.9">TP7</text>
<text x="39.6" y="131.6">4K7</text>
<text x="46" y="131.6">R57</text>
<text x="52.3" y="127.9">S3</text>
<text x="64.2" y="128.3" transform="rotate(-90 64.2 128.3)">0R</text>
<text x="94.3" y="127.8">4K7</text>
<text x="137.4" y="126.5">4K7</text>
<text x="160.7" y="130.8" transform="rotate(-90 160.7 130.8)">R58</text>
<text x="238.5" y="132">155124M173200</text>
<text x="244" y="129.7">D2</text>
<text x="259.6" y="129.7" transform="rotate(-90 259.6 129.7)">0R</text>
<text x="64.2" y="135.8" transform="rotate(-90 64.2 135.8)">R61</text>
<text x="78.2" y="134.3">100nF 50V</text>
<text x="84.3" y="136.6">C16</text>
<text x="101.5" y="134.3">EVQP7A01K</text>
<text x="117.5" y="132" transform="rotate(-90 117.5 132)">R59</text>
<text x="121.4" y="133">100nF 50V</text>
<text x="127.5" y="135.3">C15</text>
<text x="144.7" y="133">EVQP7A01K</text>
<text x="160.7" y="137" transform="rotate(-90 160.7 137)">100K</text>
<text x="211.5" y="137.2" transform="rotate(-90 211.5 137.2)">TP8</text>
<text x="226.3" y="134.3">R60</text>
<text x="232.8" y="134.3">330R</text>
<text x="259.6" y="137.1" transform="rotate(-90 259.6 137.1)">R56</text>
<text x="24.9" y="138.1">100nF 50V</text>
<text x="30.9" y="140.4">C17</text>
<text x="48.1" y="138.1">EVQP7A01K</text>
<text x="64.2" y="142.1" transform="rotate(-90 64.2 142.1)">100K</text>
<text x="117.5" y="138.2" transform="rotate(-90 117.5 138.2)">100K</text>
<text x="226.3" y="139.4">R62</text>
<text x="232.8" y="139.4">100R</text>
<text x="88.1" y="146.3">GND</text>
<text x="113.7" y="146.3">GND</text>
<text x="131.3" y="145">GND</text>
<text x="156.9" y="145">GND</text>
<text x="189.9" y="145">GND</text>
<text x="211.5" y="147.3" transform="rotate(-90 211.5 147.3)">TP10 TP9</text>
<text x="226.3" y="144.4">R63</text>
<text x="232.8" y="144.4">100R</text>
<text x="34.7" y="150.1">GND</text>
<text x="60.4" y="150.1">GND</text>
<text x="23.9" y="160.4">VDD</text>
<text x="27" y="171">NC</text>
<text x="27.2" y="168.7">R64</text>
<text x="39.6" y="168.6">TP11</text>
<text x="27.2" y="177.6">R65</text>
<text x="27.2" y="179.9">10K</text>
<text x="23.6" y="188.2">GND</text>
</g>
<g font-size="1.8" fill="#848400">
<text x="24.9" y="51.7">BATT_MEASURE_EN</text>
<text x="28.4" y="49.1">BATT_MEASURE</text>
<text x="131.1" y="51.7">SIGFOX_RST_N</text>
<text x="32.8" y="56.8">SIGFOX_RX</text>
<text x="33" y="54.2">SIGFOX_TX</text>
<text x="131.1" y="54.2">SIGFOX_WAKE_UP</text>
<text x="26.9" y="61.8">HYGRO_VOLTAGE</text>
<text x="129.8" y="64.4">DCDC_POWER_GOOD</text>
<text x="29.9" y="69.5">CHG_STATE_N</text>
<text x="31.1" y="77.1">TEMP_ALERT</text>
<text x="35.5" y="74.5">I2C_SDA</text>
<text x="35.7" y="72">I2C_SCL</text>
<text x="33.8" y="79.6">LIGHT_INT</text>
<text x="28.9" y="87.2">HYGRO_PWM_N</text>
</g>
<g font-size="1.8" fill="#008400">
<text x="52.2" y="52.9">0R</text>
<text x="52.2" y="50.3">0R</text>
<text x="118.4" y="50.3">R30</text>
<text x="118.4" y="52.9">R32</text>
<text x="52.2" y="55.4">0R</text>
<text x="52.2" y="58">0R</text>
<text x="118.4" y="55.4">R34</text>
<text x="118.4" y="58">R36</text>
<text x="52.2" y="65.6">0R</text>
<text x="52.2" y="63">0R</text>
<text x="52.2" y="60.5">0R</text>
<text x="118.4" y="60.5">R38</text>
<text x="52.2" y="70.7">0R</text>
<text x="52.2" y="68.1">0R</text>
<text x="52.2" y="73.2">0R</text>
<text x="52.2" y="75.7">0R</text>
<text x="52.2" y="78.3">0R</text>
<text x="52.2" y="80.8">0R</text>
<text x="52.2" y="83.4">0R</text>
<text x="52.2" y="85.9">0R</text>
<text x="100.6" y="127.8">R55</text>
<text x="143.8" y="126.5">R54</text>
</g>
<g font-size="1.8">
<text x="129.5" y="48.3">LED_BLUE</text>
<text x="33" y="58.4">HW_VERSION</text>
<text x="129.5" y="55.9">BTN_USER</text>
<text x="129.5" y="58.4">BTN_USER_2</text>
<text x="33" y="63.5">LED_RED</text>
<text x="129.5" y="61">BTN_USER_3</text>
<text x="33" y="66">LED_GREEN</text>
<text x="125.7" y="77.5">OSC32_OUT</text>
<text x="125.7" y="74.9">OSC32_IN</text>
<text x="33" y="83.8">MCU_SWCLK</text>
<text x="33" y="81.3">MCU_SWDIO</text>
<text x="149.9" y="87.6">MCU_RST_N</text>
<text x="213" y="85.1">OSC32_OUT</text>
<text x="246.4" y="85.1">OSC32_IN</text>
<text x="191.8" y="124.5">MCU_SWDIO</text>
<text x="77.5" y="129.5">BTN_USER_2</text>
<text x="120.6" y="128.3">BTN_USER_3</text>
<text x="191.8" y="129.5">MCU_RST_N</text>
<text x="191.8" y="127">MCU_SWCLK</text>
<text x="24.1" y="133.3">BTN_USER</text>
<text x="215.9" y="135.9">LED_RED</text>
<text x="215.9" y="141">LED_GREEN</text>
<text x="215.9" y="146">LED_BLUE</text>
<text x="27.5" y="174">HW_VERSION</text>
</g>
<g font-size="1.4" fill="#840000">
<text x="238.4" y="135.9">4</text>
<text x="238.4" y="141">3</text>
<text x="251.1" y="141">1</text>
<text x="238.4" y="146">2</text>
</g>
<g font-size="1.1" fill="#840000">
<text x="244.1" y="134.1">RED</text>
<text x="244" y="139.2">GREEN</text>
<text x="244.1" y="144.3">BLUE</text>
</g>
<text font-size=".7" fill="#840000" x="235.2" y="86.9" transform="rotate(-90 235.2 86.9)">32,768 Hz</text>
</svg>
